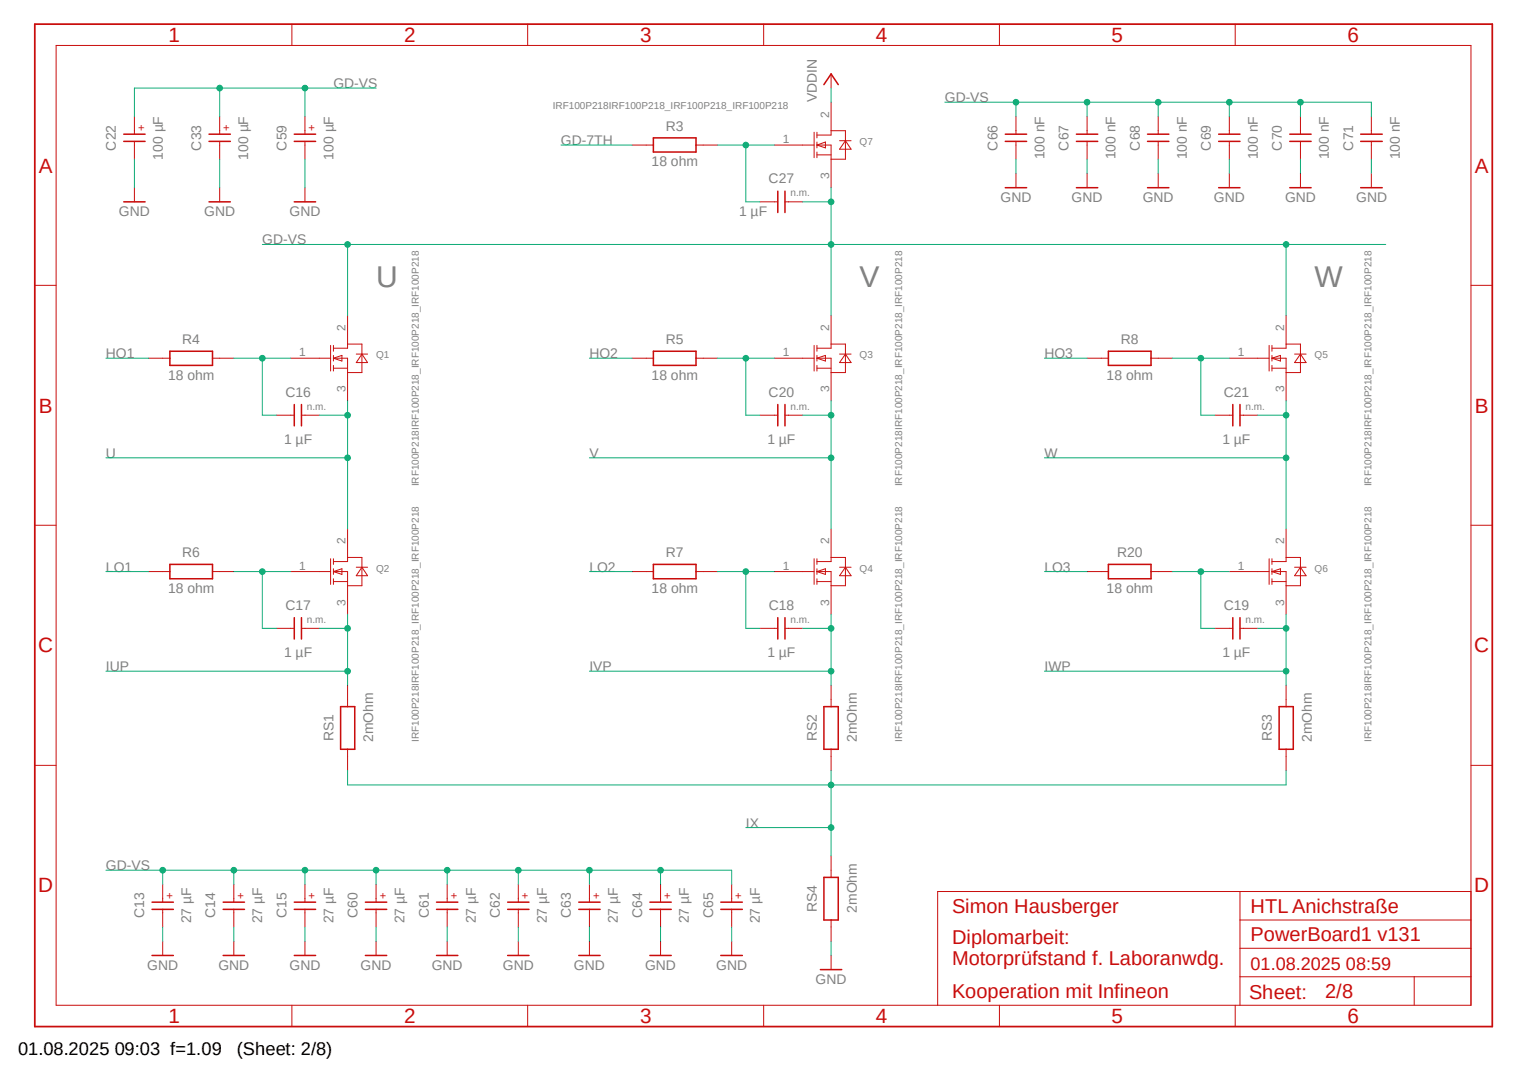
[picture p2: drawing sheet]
<svg xmlns="http://www.w3.org/2000/svg" width="297mm" height="210mm" viewBox="0 0 297 210" stroke-linecap="round" stroke-linejoin="round" font-family="sans-serif">
<path d="M6.2 4.4l284.6 196M290.8 4.4l-284.6 196" fill="none" stroke="#fff" stroke-width=".19"/>
<g fill="none" stroke="#c90d0c" stroke-width=".19">
<path d="M10.9 8.8h275.4v186.9h-275.4zM56.8 4.7v4.1M102.7 4.7v4.1M148.6 4.7v4.1M161.8 14.4v2.7M161.8 19.9v6.4h-2.8M194.5 4.7v4.1M240.4 4.7v4.1M26.2 22.7v3.4M26.2 27.5v3.5M26.2 36.5v2.8M42.8 22.7v3.4"/>
<path d="M42.8 27.5v3.5M42.8 36.5v2.8M59.4 22.7v3.4M59.4 27.5v3.5M59.4 36.5v2.8M123 28.2h4.2M135.5 28.2h4.1M147.9 39.3h3.5M150.7 28.2h7.8M152.8 39.3h3.4M158.5 25.7v5M159 28.2h2.8v8.3"/>
<path d="M159 28.2l1.7-.6v1.2zM159 25.7v1.1M159 27.6v1.2M159 29.6v1.1M159 30.1h2.8M161.8 25.4h2.7v5.6h-2.7M163.4 27.4h2.3M164.5 27.4l1.2 1.6h-2.3zM197.7 22.7v3.4M197.7 27.5v3.5M197.7 33.7v2.8M211.6 22.7v3.4"/>
<path d="M211.6 27.5v3.5M211.6 33.7v2.8M225.4 22.7v3.4M225.4 27.5v3.5M225.4 33.7v2.8M239.3 22.7v3.4M239.3 27.5v3.5M239.3 33.7v2.8M253.1 22.7v3.4M253.1 27.5v3.5M253.1 33.7v2.8M266.9 22.7v3.4"/>
<path d="M266.9 27.5v3.5M266.9 33.7v2.8M6.8 55.5h4.1M286.3 55.5h4.1M28.9 69.7h4.2M41.4 69.7h4.1M56.6 69.7h7.7M64.3 67.2v5M64.9 69.7h2.7v8.3M64.9 69.7l1.6-.5v1.1zM64.9 67.2v1.2M64.9 69.2v1.1"/>
<path d="M64.9 71.1v1.1M64.9 71.7h2.7M67.6 61.4v6.4h-2.7M67.6 67h2.8v5.5h-2.8M69.3 68.9h2.2M70.4 68.9l1.1 1.7h-2.2zM123 69.7h4.2M135.5 69.7h4.1M150.7 69.7h7.8M158.5 67.2v5M159 69.7h2.8v8.3M159 71.7h2.8"/>
<path d="M159 69.7l1.7-.5v1.1zM159 67.2v1.2M159 69.2v1.1M159 71.1v1.1M161.8 61.4v6.4h-2.8M161.8 67h2.7v5.5h-2.7M163.4 68.9h2.3M164.5 68.9l1.2 1.7h-2.3zM211.6 69.7h4.1M224 69.7h4.2M239.3 69.7h7.7M247 67.2v5"/>
<path d="M247.6 69.7h2.7v8.3M247.6 71.7h2.7M247.6 69.7l1.6-.5v1.1zM247.6 67.2v1.2M247.6 69.2v1.1M247.6 71.1v1.1M250.3 61.4v6.4h-2.7M250.3 67h2.8v5.5h-2.8M252 68.9h2.2M253.1 68.9l1.1 1.7h-2.2zM53.8 80.8h3.5M58.7 80.8h3.4"/>
<path d="M147.9 80.8h3.5M152.8 80.8h3.4M236.5 80.8h3.4M241.3 80.8h3.5M6.8 102.2h4.1M28.9 111.3h4.2M41.4 111.3h4.1M56.6 111.3h7.7M64.3 108.8v4.9M64.9 111.3h2.7v8.2M64.9 111.3l1.6-.6v1.1zM64.9 108.8v1.1"/>
<path d="M64.9 110.7v1.1M64.9 112.6v1.1M64.9 113.2h2.7M67.6 103v6.3h-2.7M67.6 108.5h2.8v5.5h-2.8M69.3 110.4h2.2M70.4 110.4l1.1 1.7h-2.2zM123 111.3h4.2M135.5 111.3h4.1M150.7 111.3h7.8M158.5 108.8v4.9M159 111.3h2.8v8.2"/>
<path d="M159 113.2h2.8M159 111.3l1.7-.6v1.1zM159 108.8v1.1M159 110.7v1.1M159 112.6v1.1M161.8 103v6.3h-2.8M161.8 108.5h2.7v5.5h-2.7M163.4 110.4h2.3M164.5 110.4l1.2 1.7h-2.3zM211.6 111.3h4.1M224 111.3h4.2M239.3 111.3h7.7"/>
<path d="M247 108.8v4.9M247.6 111.3h2.7v8.2M247.6 113.2h2.7M247.6 111.3l1.6-.6v1.1zM247.6 108.8v1.1M247.6 110.7v1.1M247.6 112.6v1.1M250.3 103v6.3h-2.7M250.3 108.5h2.8v5.5h-2.8M252 110.4h2.2M253.1 110.4l1.1 1.7h-2.2zM286.3 102.2h4.1"/>
<path d="M53.8 122.3h3.5M58.7 122.3h3.4M67.6 133.4v4.1M147.9 122.3h3.5M152.8 122.3h3.4M161.8 133.4v4.1M236.5 122.3h3.4M241.3 122.3h3.5M250.3 133.4v4.1M6.8 149h4.1M67.6 145.8v4.2M161.8 145.8v4.2"/>
<path d="M250.3 145.8v4.2M286.3 149h4.1M31.7 172.1v3.5M31.7 177v3.4M45.5 172.1v3.5M45.5 177v3.4M59.4 172.1v3.5M59.4 177v3.4M73.2 172.1v3.5M73.2 177v3.4M87 172.1v3.5M87 177v3.4"/>
<path d="M100.9 172.1v3.5M100.9 177v3.4M114.7 172.1v3.5M114.7 177v3.4M128.6 172.1v3.5M128.6 177v3.4M142.4 172.1v3.5M142.4 177v3.4M161.8 166.6v4.2M161.8 179.1v4.1M241.3 173.5v22.2M241.3 179.1h45"/>
<path d="M286.3 173.5h-103.8v22.2M31.7 183.2v2.8M45.5 183.2v2.8M56.8 195.7v4.1M59.4 183.2v2.8M73.2 183.2v2.8M87 183.2v2.8M100.9 183.2v2.8M102.7 195.7v4.1M114.7 183.2v2.8M128.6 183.2v2.8M142.4 183.2v2.8"/>
<path d="M148.6 195.7v4.1M161.8 186v2.7M194.5 195.7v4.1M240.4 195.7v4.1M241.3 190.1h45M241.3 184.6h45M275.3 190.1v5.6"/>
</g>
<path d="M6.8 4.7h283.6v195.1h-283.6z" fill="none" stroke="#c90d0c" stroke-width=".34"/>
<g fill="none" stroke="#c90d0c" stroke-width=".3">
<path d="M160.4 16.5l1.4-2.1 1.4 2.1M24.1 39.3h4.1M24.1 26.1h4.1M24.1 27.5h4.1M40.7 39.3h4.1M40.7 26.1h4.1M40.7 27.5h4.1M57.3 39.3h4.1M57.3 26.1h4.1M57.3 27.5h4.1M127.2 26.8h8.3v2.8h-8.3zM151.4 37.2v4.2"/>
<path d="M152.8 37.2v4.2M195.7 26.1h4.1M195.7 27.5h4.1M195.7 36.5h4.1M209.5 26.1h4.2M209.5 27.5h4.2M209.5 36.5h4.2M223.4 26.1h4.1M223.4 27.5h4.1M223.4 36.5h4.1M237.2 26.1h4.1M237.2 27.5h4.1"/>
<path d="M237.2 36.5h4.1M251 26.1h4.2M251 27.5h4.2M251 36.5h4.2M264.8 26.1h4.2M264.8 27.5h4.2M264.8 36.5h4.2M33.1 68.4h8.3v2.7h-8.3zM57.3 78.7v4.2M58.7 78.7v4.2M127.2 68.4h8.3v2.7h-8.3zM151.4 78.7v4.2"/>
<path d="M152.8 78.7v4.2M215.7 68.4h8.3v2.7h-8.3zM239.9 78.7v4.2M241.3 78.7v4.2M33.1 109.9h8.3v2.7h-8.3zM127.2 109.9h8.3v2.7h-8.3zM215.7 109.9h8.3v2.7h-8.3zM57.3 120.2v4.2M58.7 120.2v4.2M66.3 137.5h2.7v8.3h-2.7zM151.4 120.2v4.2M152.8 120.2v4.2"/>
<path d="M160.4 137.5h2.8v8.3h-2.8zM239.9 120.2v4.2M241.3 120.2v4.2M249 137.5h2.7v8.3h-2.7zM29.6 175.6h4.1M29.6 177h4.1M43.4 175.6h4.2M43.4 177h4.2M57.3 175.6h4.1M57.3 177h4.1M71.1 175.6h4.2M71.1 177h4.2"/>
<path d="M85 175.6h4.1M85 177h4.1M98.8 175.6h4.2M98.8 177h4.2M112.6 175.6h4.2M112.6 177h4.2M126.5 175.6h4.1M126.5 177h4.1M140.3 175.6h4.2M140.3 177h4.2M160.4 170.8h2.8v8.3h-2.8zM29.6 186h4.1"/>
<path d="M43.4 186h4.2M57.3 186h4.1M71.1 186h4.2M85 186h4.1M98.8 186h4.2M112.6 186h4.2M126.5 186h4.1M140.3 186h4.2M159.7 188.7h4.1"/>
</g>
<path d="M67.6 78v25" fill="none" stroke="#0dab76" stroke-width=".19"/>
<circle cx="67.7" cy="89.1" r=".55" fill="#0dab76"/>
<g fill="none" stroke="#0dab76" stroke-width=".19">
<path d="M20.6 89.1h47M62.1 80.8h5.5"/>
<circle cx="67.7" cy="89.1" r=".55"/>
</g>
<circle cx="67.7" cy="80.8" r=".55" fill="#0dab76"/>
<g fill="none" stroke="#0dab76" stroke-width=".19">
<path d="M67.6 119.5v13.9M20.6 130.6h47M62.1 122.3h5.5"/>
<circle cx="67.7" cy="80.8" r=".55"/>
</g>
<circle cx="67.7" cy="122.3" r=".55" fill="#0dab76"/>
<circle cx="67.7" cy="122.3" r=".55" fill="none" stroke="#0dab76" stroke-width=".19"/>
<circle cx="67.7" cy="130.6" r=".55" fill="#0dab76"/>
<g fill="none" stroke="#0dab76" stroke-width=".19">
<path d="M67.6 150v2.8h182.7v-2.8M161.8 150v16.6M145.2 161.1h16.6"/>
<circle cx="67.7" cy="130.6" r=".55"/>
</g>
<circle cx="161.8" cy="152.8" r=".55" fill="#0dab76"/>
<circle cx="161.8" cy="152.8" r=".55" fill="none" stroke="#0dab76" stroke-width=".19"/>
<circle cx="161.8" cy="161.1" r=".55" fill="#0dab76"/>
<g fill="none" stroke="#0dab76" stroke-width=".19">
<path d="M161.8 119.5v13.9M114.7 130.6h47.1M156.2 122.3h5.6"/>
<circle cx="161.8" cy="161.1" r=".55"/>
</g>
<circle cx="161.8" cy="122.3" r=".55" fill="#0dab76"/>
<circle cx="161.8" cy="122.3" r=".55" fill="none" stroke="#0dab76" stroke-width=".19"/>
<circle cx="161.8" cy="130.6" r=".55" fill="#0dab76"/>
<g fill="none" stroke="#0dab76" stroke-width=".19">
<path d="M161.8 78v25"/>
<circle cx="161.8" cy="130.6" r=".55"/>
</g>
<circle cx="161.8" cy="89.1" r=".55" fill="#0dab76"/>
<g fill="none" stroke="#0dab76" stroke-width=".19">
<path d="M114.7 89.1h47.1M156.2 80.8h5.6"/>
<circle cx="161.8" cy="89.1" r=".55"/>
</g>
<circle cx="161.8" cy="80.8" r=".55" fill="#0dab76"/>
<g fill="none" stroke="#0dab76" stroke-width=".19">
<path d="M250.3 119.5v13.9M203.3 130.6h47M244.8 122.3h5.5"/>
<circle cx="161.8" cy="80.8" r=".55"/>
</g>
<circle cx="250.3" cy="130.6" r=".55" fill="#0dab76"/>
<circle cx="250.3" cy="130.6" r=".55" fill="none" stroke="#0dab76" stroke-width=".19"/>
<circle cx="250.3" cy="122.3" r=".55" fill="#0dab76"/>
<g fill="none" stroke="#0dab76" stroke-width=".19">
<path d="M250.3 80.8v22.2"/>
<circle cx="250.3" cy="122.3" r=".55"/>
</g>
<circle cx="250.3" cy="89.1" r=".55" fill="#0dab76"/>
<g fill="none" stroke="#0dab76" stroke-width=".19">
<path d="M250.3 78v2.8h-5.5M203.3 89.1h47"/>
<circle cx="250.3" cy="89.1" r=".55"/>
</g>
<circle cx="250.3" cy="80.8" r=".55" fill="#0dab76"/>
<g fill="none" stroke="#0dab76" stroke-width=".19">
<path d="M161.8 17.1v2.8M26.2 31v5.5M42.8 31v5.5M59.4 31v5.5M197.7 31v2.7M211.6 31v2.7M225.4 31v2.7M239.3 31v2.7M253.1 31v2.7M266.9 31v2.7M45.5 69.7h11.1M51.1 69.7v11.1h2.7"/>
<path d="M31.7 180.4v2.8M45.5 180.4v2.8M59.4 180.4v2.8M73.2 180.4v2.8M87 180.4v2.8M100.9 180.4v2.8M114.7 180.4v2.8M128.6 180.4v2.8M142.4 180.4v2.8M161.8 183.2v2.8"/>
<circle cx="250.3" cy="80.8" r=".55"/>
</g>
<circle cx="51.1" cy="69.7" r=".55" fill="#0dab76"/>
<g fill="none" stroke="#0dab76" stroke-width=".19">
<path d="M45.5 111.3h11.1M51.1 111.3v11h2.7"/>
<circle cx="51.1" cy="69.7" r=".55"/>
</g>
<circle cx="51.1" cy="111.3" r=".55" fill="#0dab76"/>
<g fill="none" stroke="#0dab76" stroke-width=".19">
<path d="M139.6 69.7h11.1M145.2 69.7v11.1h2.7"/>
<circle cx="51.1" cy="111.3" r=".55"/>
</g>
<circle cx="145.2" cy="69.7" r=".55" fill="#0dab76"/>
<g fill="none" stroke="#0dab76" stroke-width=".19">
<path d="M139.6 111.3h11.1M145.2 111.3v11h2.7"/>
<circle cx="145.2" cy="69.7" r=".55"/>
</g>
<circle cx="145.2" cy="111.3" r=".55" fill="#0dab76"/>
<g fill="none" stroke="#0dab76" stroke-width=".19">
<path d="M228.2 69.7h11.1M233.7 69.7v11.1h2.8"/>
<circle cx="145.2" cy="111.3" r=".55"/>
</g>
<circle cx="233.7" cy="69.7" r=".55" fill="#0dab76"/>
<g fill="none" stroke="#0dab76" stroke-width=".19">
<path d="M228.2 111.3h11.1M233.7 111.3v11h2.8"/>
<circle cx="233.7" cy="69.7" r=".55"/>
</g>
<circle cx="233.7" cy="111.3" r=".55" fill="#0dab76"/>
<g fill="none" stroke="#0dab76" stroke-width=".19">
<path d="M109.2 28.2h13.8M156.2 39.3h5.6M161.8 36.5v24.9M51.1 47.6h218.6M67.6 47.6v13.8M250.3 47.6v13.8M20.6 69.7h8.3M114.7 69.7h8.3M203.3 69.7h8.3M20.6 111.3h8.3M114.7 111.3h8.3M203.3 111.3h8.3"/>
<circle cx="233.7" cy="111.3" r=".55"/>
</g>
<circle cx="67.7" cy="47.6" r=".55" fill="#0dab76"/>
<circle cx="67.7" cy="47.6" r=".55" fill="none" stroke="#0dab76" stroke-width=".19"/>
<circle cx="161.8" cy="47.6" r=".55" fill="#0dab76"/>
<circle cx="161.8" cy="47.6" r=".55" fill="none" stroke="#0dab76" stroke-width=".19"/>
<circle cx="250.3" cy="47.6" r=".55" fill="#0dab76"/>
<circle cx="250.3" cy="47.6" r=".55" fill="none" stroke="#0dab76" stroke-width=".19"/>
<circle cx="161.8" cy="39.3" r=".55" fill="#0dab76"/>
<g fill="none" stroke="#0dab76" stroke-width=".19">
<path d="M42.8 17.1v5.6M59.4 17.1h-33.2v5.6"/>
<circle cx="161.8" cy="39.3" r=".55"/>
</g>
<circle cx="42.8" cy="17.1" r=".55" fill="#0dab76"/>
<g fill="none" stroke="#0dab76" stroke-width=".19">
<path d="M73.2 17.1h-13.8v5.6"/>
<circle cx="42.8" cy="17.1" r=".55"/>
</g>
<circle cx="59.4" cy="17.1" r=".55" fill="#0dab76"/>
<g fill="none" stroke="#0dab76" stroke-width=".19">
<path d="M183.9 19.9h27.7v2.8M197.7 19.9v2.8"/>
<circle cx="59.4" cy="17.1" r=".55"/>
</g>
<circle cx="197.7" cy="19.9" r=".55" fill="#0dab76"/>
<g fill="none" stroke="#0dab76" stroke-width=".19">
<path d="M211.6 19.9h13.8v2.8"/>
<circle cx="197.7" cy="19.9" r=".55"/>
</g>
<circle cx="211.6" cy="19.9" r=".55" fill="#0dab76"/>
<g fill="none" stroke="#0dab76" stroke-width=".19">
<path d="M225.4 19.9h13.9v2.8"/>
<circle cx="211.6" cy="19.9" r=".55"/>
</g>
<circle cx="225.4" cy="19.9" r=".55" fill="#0dab76"/>
<g fill="none" stroke="#0dab76" stroke-width=".19">
<path d="M239.3 19.9h13.8v2.8"/>
<circle cx="225.4" cy="19.9" r=".55"/>
</g>
<circle cx="239.3" cy="19.9" r=".55" fill="#0dab76"/>
<g fill="none" stroke="#0dab76" stroke-width=".19">
<path d="M253.1 19.9h13.8v2.8"/>
<circle cx="239.3" cy="19.9" r=".55"/>
</g>
<circle cx="253.1" cy="19.9" r=".55" fill="#0dab76"/>
<g fill="none" stroke="#0dab76" stroke-width=".19">
<path d="M31.7 172.1v-2.7h110.7v2.7M45.5 169.4v2.7M59.4 169.4v2.7M73.2 169.4v2.7M87 169.4v2.7M100.9 169.4v2.7M114.7 169.4v2.7M128.6 169.4v2.7"/>
<circle cx="253.1" cy="19.9" r=".55"/>
</g>
<circle cx="114.7" cy="169.4" r=".55" fill="#0dab76"/>
<circle cx="114.7" cy="169.4" r=".55" fill="none" stroke="#0dab76" stroke-width=".19"/>
<circle cx="128.6" cy="169.4" r=".55" fill="#0dab76"/>
<circle cx="128.6" cy="169.4" r=".55" fill="none" stroke="#0dab76" stroke-width=".19"/>
<circle cx="100.9" cy="169.4" r=".55" fill="#0dab76"/>
<circle cx="100.9" cy="169.4" r=".55" fill="none" stroke="#0dab76" stroke-width=".19"/>
<circle cx="73.2" cy="169.4" r=".55" fill="#0dab76"/>
<circle cx="73.2" cy="169.4" r=".55" fill="none" stroke="#0dab76" stroke-width=".19"/>
<circle cx="87" cy="169.4" r=".55" fill="#0dab76"/>
<circle cx="87" cy="169.4" r=".55" fill="none" stroke="#0dab76" stroke-width=".19"/>
<circle cx="59.4" cy="169.4" r=".55" fill="#0dab76"/>
<circle cx="59.4" cy="169.4" r=".55" fill="none" stroke="#0dab76" stroke-width=".19"/>
<circle cx="45.5" cy="169.4" r=".55" fill="#0dab76"/>
<g fill="none" stroke="#0dab76" stroke-width=".19">
<path d="M20.6 169.4h11.1"/>
<circle cx="45.5" cy="169.4" r=".55"/>
</g>
<circle cx="31.7" cy="169.4" r=".55" fill="#0dab76"/>
<g fill="none" stroke="#0dab76" stroke-width=".19">
<path d="M139.6 28.2h11.1M145.2 28.2v11.1h2.7"/>
<circle cx="31.7" cy="169.4" r=".55"/>
</g>
<circle cx="145.2" cy="28.2" r=".55" fill="#0dab76"/>
<circle cx="145.2" cy="28.2" r=".55" fill="none" stroke="#0dab76" stroke-width=".19"/>
<g font-size="5.8" fill="#808080">
<text x="73.2" y="55.9">U</text>
<text x="167.3" y="55.9">V</text>
<text x="255.9" y="55.9">W</text>
</g>
<g font-size="4" fill="#c90d0c">
<text x="32.8" y="8.2">1</text>
<text x="78.7" y="8.2">2</text>
<text x="124.6" y="8.2">3</text>
<text x="170.5" y="8.2">4</text>
<text x="216.4" y="8.2">5</text>
<text x="262.3" y="8.2">6</text>
<text x="7.5" y="33.6">A</text>
<text x="287.1" y="33.6">A</text>
<text x="7.5" y="80.3">B</text>
<text x="287.1" y="80.3">B</text>
<text x="7.4" y="127">C</text>
<text x="286.9" y="127">C</text>
<text x="7.4" y="173.7">D</text>
<text x="286.9" y="173.7">D</text>
<text x="32.8" y="199.1">1</text>
<text x="78.7" y="199.1">2</text>
<text x="124.6" y="199.1">3</text>
<text x="170.5" y="199.1">4</text>
<text x="216.4" y="199.1">5</text>
<text x="262.3" y="199.1">6</text>
</g>
<g font-size="3.9" fill="#c90d0c">
<text x="185.3" y="177.7">Simon Hausberger</text>
<text x="243.4" y="177.7">HTL Anichstraße</text>
<text x="185.3" y="183.8">Diplomarbeit:</text>
<text x="243.4" y="183.2">PowerBoard1 v131</text>
<text x="185.3" y="187.9">Motorprüfstand f. Laboranwdg.</text>
<text x="185.3" y="194.3">Kooperation mit Infineon</text>
<text x="243.1" y="194.4">Sheet:</text>
<text x="257.9" y="194.3">2/8</text>
</g>
<g font-size="3.6">
<text x="3.5" y="205.4">01.08.2025 09:03 f=1.09</text>
<text x="46.1" y="205.4">(Sheet: 2/8)</text>
</g>
<text font-size="3.5" fill="#c90d0c" x="243.4" y="188.8">01.08.2025 08:59</text>
<g font-size="2.7" fill="#808080">
<text x="64.9" y="17.1">GD-VS</text>
<text x="159" y="19.9" transform="rotate(-90 159 19.9)">VDDIN</text>
<text x="183.9" y="19.9">GD-VS</text>
<text x="22.6" y="29.3" transform="rotate(-90 22.6 29.3)">C22</text>
<text x="39.2" y="29.3" transform="rotate(-90 39.2 29.3)">C33</text>
<text x="55.8" y="29.3" transform="rotate(-90 55.8 29.3)">C59</text>
<text x="109.2" y="28.2">GD-7TH</text>
<text x="129.6" y="25.4">R3</text>
<text x="194.1" y="29.3" transform="rotate(-90 194.1 29.3)">C66</text>
<text x="208" y="29.3" transform="rotate(-90 208 29.3)">C67</text>
<text x="221.8" y="29.3" transform="rotate(-90 221.8 29.3)">C68</text>
<text x="235.7" y="29.3" transform="rotate(-90 235.7 29.3)">C69</text>
<text x="249.5" y="29.3" transform="rotate(-90 249.5 29.3)">C70</text>
<text x="263.4" y="29.3" transform="rotate(-90 263.4 29.3)">C71</text>
<text x="31.7" y="31.1" transform="rotate(-90 31.7 31.1)">100 µF</text>
<text x="48.3" y="31.1" transform="rotate(-90 48.3 31.1)">100 µF</text>
<text x="64.9" y="31.1" transform="rotate(-90 64.9 31.1)">100 µF</text>
<text x="126.8" y="32.4">18 ohm</text>
<text x="149.6" y="35.7">C27</text>
<text x="203.3" y="31" transform="rotate(-90 203.3 31)">100 nF</text>
<text x="217.1" y="31" transform="rotate(-90 217.1 31)">100 nF</text>
<text x="231" y="31" transform="rotate(-90 231 31)">100 nF</text>
<text x="244.8" y="31" transform="rotate(-90 244.8 31)">100 nF</text>
<text x="258.6" y="31" transform="rotate(-90 258.6 31)">100 nF</text>
<text x="272.5" y="31" transform="rotate(-90 272.5 31)">100 nF</text>
<text x="194.7" y="39.3">GND</text>
<text x="208.6" y="39.3">GND</text>
<text x="222.4" y="39.3">GND</text>
<text x="236.3" y="39.3">GND</text>
<text x="250.1" y="39.3">GND</text>
<text x="264" y="39.3">GND</text>
<text x="23.2" y="42">GND</text>
<text x="39.8" y="42">GND</text>
<text x="51.1" y="47.6">GD-VS</text>
<text x="56.4" y="42">GND</text>
<text x="143.8" y="42">1 µF</text>
<text x="20.6" y="69.7">HO1</text>
<text x="35.5" y="67">R4</text>
<text x="114.7" y="69.7">HO2</text>
<text x="129.6" y="67">R5</text>
<text x="203.3" y="69.7">HO3</text>
<text x="218.1" y="67">R8</text>
<text x="32.7" y="73.9">18 ohm</text>
<text x="55.5" y="77.2">C16</text>
<text x="126.8" y="73.9">18 ohm</text>
<text x="149.6" y="77.2">C20</text>
<text x="215.4" y="73.9">18 ohm</text>
<text x="238.2" y="77.2">C21</text>
<text x="20.6" y="89.1">U</text>
<text x="55.3" y="86.4">1 µF</text>
<text x="114.7" y="89.1">V</text>
<text x="149.4" y="86.4">1 µF</text>
<text x="203.3" y="89.1">W</text>
<text x="237.9" y="86.4">1 µF</text>
<text x="20.6" y="111.3">LO1</text>
<text x="35.5" y="108.5">R6</text>
<text x="114.7" y="111.3">LO2</text>
<text x="129.6" y="108.5">R7</text>
<text x="203.3" y="111.3">LO3</text>
<text x="217.4" y="108.5">R20</text>
<text x="32.7" y="115.4">18 ohm</text>
<text x="55.5" y="118.7">C17</text>
<text x="126.8" y="115.4">18 ohm</text>
<text x="149.6" y="118.7">C18</text>
<text x="215.4" y="115.4">18 ohm</text>
<text x="238.2" y="118.7">C19</text>
<text x="20.6" y="130.6">IUP</text>
<text x="55.3" y="127.8">1 µF</text>
<text x="114.7" y="130.6">IVP</text>
<text x="149.4" y="127.8">1 µF</text>
<text x="203.3" y="130.6">IWP</text>
<text x="237.9" y="127.8">1 µF</text>
<text x="64.9" y="144.3" transform="rotate(-90 64.9 144.3)">RS1</text>
<text x="72.6" y="144.4" transform="rotate(-90 72.6 144.4)">2mOhm</text>
<text x="159" y="144.3" transform="rotate(-90 159 144.3)">RS2</text>
<text x="166.8" y="144.4" transform="rotate(-90 166.8 144.4)">2mOhm</text>
<text x="247.6" y="144.3" transform="rotate(-90 247.6 144.3)">RS3</text>
<text x="255.3" y="144.4" transform="rotate(-90 255.3 144.4)">2mOhm</text>
<text x="145.2" y="161.1">IX</text>
<text x="20.6" y="169.4">GD-VS</text>
<text x="28.1" y="178.7" transform="rotate(-90 28.1 178.7)">C13</text>
<text x="37.2" y="179.7" transform="rotate(-90 37.2 179.7)">27 µF</text>
<text x="41.9" y="178.7" transform="rotate(-90 41.9 178.7)">C14</text>
<text x="51.1" y="179.7" transform="rotate(-90 51.1 179.7)">27 µF</text>
<text x="55.8" y="178.7" transform="rotate(-90 55.8 178.7)">C15</text>
<text x="64.9" y="179.7" transform="rotate(-90 64.9 179.7)">27 µF</text>
<text x="69.6" y="178.7" transform="rotate(-90 69.6 178.7)">C60</text>
<text x="78.7" y="179.7" transform="rotate(-90 78.7 179.7)">27 µF</text>
<text x="83.4" y="178.7" transform="rotate(-90 83.4 178.7)">C61</text>
<text x="92.6" y="179.7" transform="rotate(-90 92.6 179.7)">27 µF</text>
<text x="97.3" y="178.7" transform="rotate(-90 97.3 178.7)">C62</text>
<text x="106.4" y="179.7" transform="rotate(-90 106.4 179.7)">27 µF</text>
<text x="111.1" y="178.7" transform="rotate(-90 111.1 178.7)">C63</text>
<text x="120.3" y="179.7" transform="rotate(-90 120.3 179.7)">27 µF</text>
<text x="125" y="178.7" transform="rotate(-90 125 178.7)">C64</text>
<text x="134.1" y="179.7" transform="rotate(-90 134.1 179.7)">27 µF</text>
<text x="138.8" y="178.7" transform="rotate(-90 138.8 178.7)">C65</text>
<text x="147.9" y="179.7" transform="rotate(-90 147.9 179.7)">27 µF</text>
<text x="159" y="177.5" transform="rotate(-90 159 177.5)">RS4</text>
<text x="166.8" y="177.7" transform="rotate(-90 166.8 177.7)">2mOhm</text>
<text x="28.7" y="188.8">GND</text>
<text x="42.5" y="188.8">GND</text>
<text x="56.3" y="188.8">GND</text>
<text x="70.2" y="188.8">GND</text>
<text x="84" y="188.8">GND</text>
<text x="97.9" y="188.8">GND</text>
<text x="111.7" y="188.8">GND</text>
<text x="125.6" y="188.8">GND</text>
<text x="139.4" y="188.8">GND</text>
<text x="158.7" y="191.5">GND</text>
</g>
<g font-size="2.3" fill="#808080">
<text x="161.4" y="22.9" transform="rotate(-90 161.4 22.9)">2</text>
<text x="152.4" y="27.8">1</text>
<text x="161.4" y="34.8" transform="rotate(-90 161.4 34.8)">3</text>
<text x="67.3" y="64.4" transform="rotate(-90 67.3 64.4)">2</text>
<text x="161.4" y="64.4" transform="rotate(-90 161.4 64.4)">2</text>
<text x="249.9" y="64.4" transform="rotate(-90 249.9 64.4)">2</text>
<text x="58.3" y="69.3">1</text>
<text x="152.4" y="69.3">1</text>
<text x="240.9" y="69.3">1</text>
<text x="67.3" y="76.4" transform="rotate(-90 67.3 76.4)">3</text>
<text x="161.4" y="76.4" transform="rotate(-90 161.4 76.4)">3</text>
<text x="249.9" y="76.4" transform="rotate(-90 249.9 76.4)">3</text>
<text x="67.3" y="105.9" transform="rotate(-90 67.3 105.9)">2</text>
<text x="161.4" y="105.9" transform="rotate(-90 161.4 105.9)">2</text>
<text x="249.9" y="105.9" transform="rotate(-90 249.9 105.9)">2</text>
<text x="58.3" y="110.9">1</text>
<text x="152.4" y="110.9">1</text>
<text x="240.9" y="110.9">1</text>
<text x="67.3" y="117.9" transform="rotate(-90 67.3 117.9)">3</text>
<text x="161.4" y="117.9" transform="rotate(-90 161.4 117.9)">3</text>
<text x="249.9" y="117.9" transform="rotate(-90 249.9 117.9)">3</text>
</g>
<g font-size="2.2" fill="#c90d0c">
<text x="28.2" y="25.4" transform="rotate(-90 28.2 25.4)">+</text>
<text x="44.8" y="25.4" transform="rotate(-90 44.8 25.4)">+</text>
<text x="61.4" y="25.4" transform="rotate(-90 61.4 25.4)">+</text>
<text x="33.7" y="174.9" transform="rotate(-90 33.7 174.9)">+</text>
<text x="47.6" y="174.9" transform="rotate(-90 47.6 174.9)">+</text>
<text x="61.4" y="174.9" transform="rotate(-90 61.4 174.9)">+</text>
<text x="75.3" y="174.9" transform="rotate(-90 75.3 174.9)">+</text>
<text x="89.1" y="174.9" transform="rotate(-90 89.1 174.9)">+</text>
<text x="103" y="174.9" transform="rotate(-90 103 174.9)">+</text>
<text x="116.8" y="174.9" transform="rotate(-90 116.8 174.9)">+</text>
<text x="130.6" y="174.9" transform="rotate(-90 130.6 174.9)">+</text>
<text x="144.5" y="174.9" transform="rotate(-90 144.5 174.9)">+</text>
</g>
<g font-size="1.9" fill="#808080">
<text x="107.6" y="21.3">IRF100P218IRF100P218_IRF100P218_IRF100P218</text>
<text x="167.3" y="28.2">Q7</text>
<text x="153.8" y="38.2">n.m.</text>
<text x="73.2" y="69.7">Q1</text>
<text x="167.3" y="69.7">Q3</text>
<text x="255.9" y="69.7">Q5</text>
<text x="59.7" y="79.7">n.m.</text>
<text x="153.8" y="79.7">n.m.</text>
<text x="242.4" y="79.7">n.m.</text>
<text x="81.5" y="94.7" transform="rotate(-90 81.5 94.7)">IRF100P218IRF100P218_IRF100P218_IRF100P218</text>
<text x="175.6" y="94.7" transform="rotate(-90 175.6 94.7)">IRF100P218IRF100P218_IRF100P218_IRF100P218</text>
<text x="267" y="94.7" transform="rotate(-90 267 94.7)">IRF100P218IRF100P218_IRF100P218_IRF100P218</text>
<text x="73.2" y="111.3">Q2</text>
<text x="167.3" y="111.3">Q4</text>
<text x="255.9" y="111.3">Q6</text>
<text x="59.7" y="121.2">n.m.</text>
<text x="153.8" y="121.2">n.m.</text>
<text x="242.4" y="121.2">n.m.</text>
<text x="81.5" y="144.4" transform="rotate(-90 81.5 144.4)">IRF100P218IRF100P218_IRF100P218_IRF100P218</text>
<text x="175.6" y="144.4" transform="rotate(-90 175.6 144.4)">IRF100P218IRF100P218_IRF100P218_IRF100P218</text>
<text x="267" y="144.4" transform="rotate(-90 267 144.4)">IRF100P218IRF100P218_IRF100P218_IRF100P218</text>
</g>
</svg>
